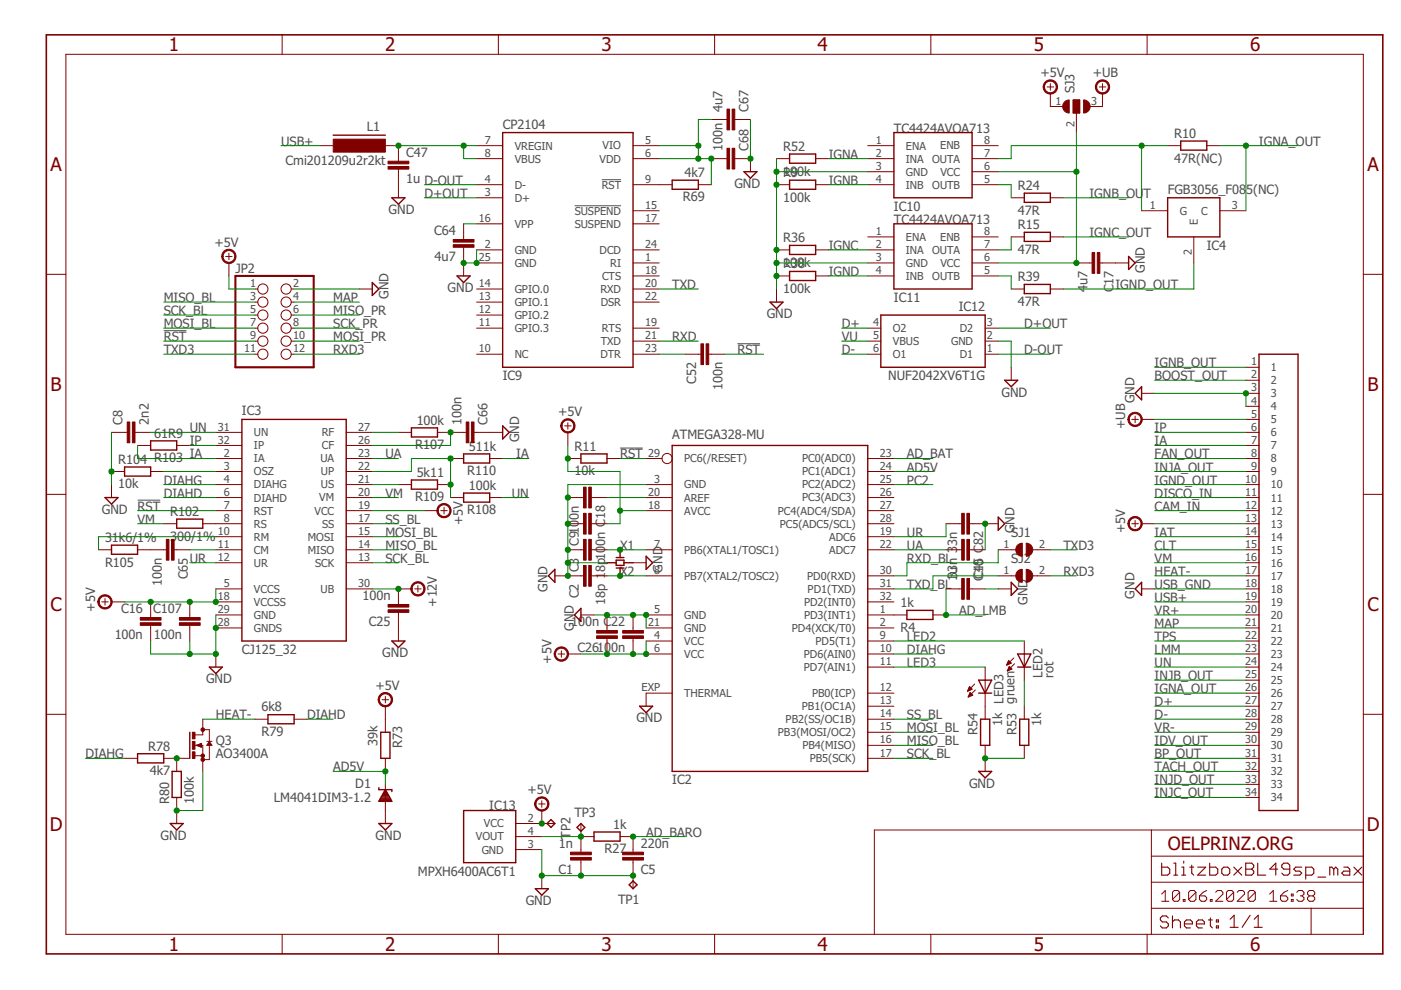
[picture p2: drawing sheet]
<svg xmlns="http://www.w3.org/2000/svg" width="297mm" height="210mm" viewBox="0 0 297 210" stroke-linecap="round" stroke-linejoin="round" font-family="sans-serif">
<path d="M127.6 38.1h4.1M121.8 43.6h9.9M34.7 70.1h4.8M156.3 72.9h4.8M131.5 95h4.8M29.2 106h4.8" fill="none" stroke="#505050" stroke-width=".21"/>
<g fill="none" stroke="#800000" stroke-width=".3">
<path d="M70.6 28.7h11.1M106.6 28.1h27.6v49.8h-27.6zM142.5 38.2h5.6v1.9h-5.6zM157.7 36.4h2.8l-1.4 1.4zM167.4 32.7h5.5v1.9h-5.5zM167.4 38.2h5.5v1.9h-5.5zM189.5 28.1h16.6v13.8h-16.6zM250.3 29.9h5.6v1.9h-5.6zM78.9 59.9l1.4 1.4-1.4 1.4zM83.1 41.9h2.8l-1.4 1.4zM96.9 58.5h2.8l-1.4 1.4zM167.4 52h5.5v2h-5.5z"/>
<path d="M167.4 57.6h5.5v1.9h-5.5zM189.5 47.5h16.6v13.8h-16.6zM217.2 41h5.5v1.9h-5.5zM217.2 49.3h5.5v1.9h-5.5zM239.3 54.4l1.4 1.4-1.4 1.3zM247.6 41.9h11v8.3h-11zM163.3 64.1h2.7l-1.4 1.3zM186.8 66.8h22.1v11.1h-22.1zM217.2 60.3h5.5v2h-5.5zM266.9 75.1h8.3v96.8h-8.3zM26.4 99h5.5v1.9h-5.5zM31.9 93.5h5.6v1.9h-5.6z"/>
<path d="M51.3 88.9h22.1v47h-22.1zM87.2 90.7h5.6v1.9h-5.6zM98.3 96.2h5.5v2h-5.5zM106.6 90.3l1.4 1.4-1.4 1.4zM123.2 96.2h5.5v2h-5.5zM142.5 94.4h41.5v69.2h-41.5zM213 80.6h2.8l-1.4 1.4zM242 82v2.8l-1.3-1.4zM22.3 105.5h2.7l-1.4 1.4zM23.6 115.6h5.6v1.9h-5.6zM37.5 110.1h5.5v1.9h-5.5zM87.2 101.8h5.6v1.9h-5.6z"/>
<path d="M98.3 104.5h5.5v2h-5.5zM128.7 119.3h1.9M130.6 118.2h1.7M130.6 118.8h1.7v1.1h-1.7zM131.5 116.6v1.6M132.3 119.3h1.9M137 117.9l1.4 1.4-1.4 1.4zM211.6 109.6l1.4 1.4-1.4 1.4zM83.1 135.9h2.8l-1.4 1.4zM117.6 120.7v2.8l-1.3-1.4zM123.2 129v2.8l-1.4-1.4zM130.6 120.4h1.7"/>
<path d="M131.5 120.4v1.7M192.3 129.4h5.5v1.9h-5.5zM214.4 123.5l1.4 1.4-1.4 1.3zM215.8 138.7h2.7l-1.3 2.7zM242 123.5v2.7l-1.3-1.3zM29.2 159.8h5.5v2h-5.5zM40.2 155.3v5.5M41.9 158l.7 .3v-.5l-.6 .2M44.4 141.4h2.7l-1.3 1.4zM44.4 157.5l.3 .4h-.6zM56.8 151.5h5.6v2h-5.6zM80.7 155.3h2v5.5h-2z"/>
<path d="M135.6 149.7h2.8l-1.4 1.4zM207.5 144.2h2.7l-1.3 2.8zM207.5 147h2.7M207.9 152.5h1.9v5.5h-1.9zM215.8 141.4h2.7M216.2 152.5h1.9v5.5h-1.9zM36.1 174.6h2.7l-1.3 1.4zM36.5 163.6h1.9v5.5h-1.9zM80.3 167v.4h2.8v.4M80.3 174.6h2.8l-1.4 1.4zM80.4 169.7h2.6M80.6 169.5h2.2"/>
<path d="M80.7 169.2h2M80.8 169h1.8M81 168.7h1.4M81.1 168.5h1.2M81.2 168.2h.9M81.4 168h.6M81.5 167.7h.4M81.7 167.5h.1M81.7 167.4l1.4 2.5h-2.8zM98.3 171.9h11v11h-11zM116 174.6l.8-.8 .8 .8-.8 .8zM122.3 175.4l.9-.8 .8 .8-.8 .9z"/>
<path d="M125.9 176.4h5.6v1.9h-5.6zM207.5 163.6h2.7l-1.3 1.3zM113.5 188.4h2.8l-1.4 1.4zM133.4 187.6l.8-.8 .9 .8-.9 .8z"/>
</g>
<g fill="none" stroke="#800000" stroke-width=".21">
<path d="M14 11.5h275.1v186.6h-275.1zM59.8 7.4v4.1M105.7 7.4v4.1M151.5 7.4v4.1M197.4 7.4v4.1M222 18.4h1.4M222.7 19.8v2.8h2.8M222.7 17.7v1.4M233.1 18.4h1.3M233.7 19.8v2.8h-2.7M233.7 17.7v1.4M243.2 7.4v4.1"/>
<path d="M67.9 30.9h2.7M81.7 30.9h2.8v3.3M84.5 35.9v6M101 33.6h5.6M101 39.2h5.6M101 30.9h5.6M134.2 33.6h5.6M134.2 39.2h8.3M134.2 30.9h5.6M148.1 39.2h2.7M150.8 33.6h3.3M150.8 25.3h3.3"/>
<path d="M155.8 33.6h3.3v2.8M155.8 25.3h3.3M164.6 33.6h2.8M164.6 39.2h2.8M172.9 33.6h2.8M172.9 39.2h2.8M184 33.6h5.5M184 39.2h5.5M184 30.9h5.5M184 36.4h5.5M206.1 33.6h5.5M206.1 39.2h5.5"/>
<path d="M206.1 30.9h5.5M206.1 36.4h5.5M227.5 21.2h1.4v2.8h-1.4zM228.2 24v4.1M247.6 30.9h2.7M255.9 30.9h2.7M9.8 58.2h4.2M47.8 54.4h1.4M48.5 53.7v1.4M48.5 55.8v2.7M98.3 47.5v3.3M98.3 52.4v6.1"/>
<path d="M101 41.9h5.6M101 53h5.6M101 55.8h5.6M101 47.5h5.6M134.2 44.7h5.6M134.2 53h5.6M134.2 58.5h5.6M134.2 55.8h5.6M134.2 47.5h5.6M164.6 53h2.8M164.6 58.5h2.8M172.9 53h2.8"/>
<path d="M172.9 58.5h2.8M184 50.2h5.5M184 53h5.5M184 58.5h5.5M184 55.8h5.5M206.1 50.2h5.5M206.1 53h5.5M206.1 58.5h5.5M206.1 55.8h5.5M214.4 41.9h2.8M214.4 50.2h2.8M222.7 41.9h2.8"/>
<path d="M222.7 50.2h2.8M228.2 55.8h3.3M233.2 55.8h6.1M242 44.7h5.6M253.1 50.2v5.6M258.6 44.7h5.6M289.1 58.2h4.1M54.1 61.3h.6M54.1 75.1h.6M54.1 64.1h.6M54.1 69.6h.6M54.1 72.3h.6"/>
<path d="M54.1 66.8h.6M61.7 61.3h.7M61.7 75.1h.7M61.7 64.1h.7M61.7 69.6h.7M61.7 72.3h.7M61.7 66.8h.7M76.2 61.3h2.7M101 61.3h5.6M101 75.1h5.6M101 64.1h5.6M101 69.6h5.6"/>
<path d="M101 66.8h5.6M134.2 61.3h5.6M134.2 75.1h5.6M134.2 64.1h5.6M134.2 69.6h5.6M134.2 72.3h5.6M145.3 75.1h3.3M150.3 75.1h3.3M164.6 61.3v2.8M184 75.1h2.8M184 69.6h2.8M184 72.3h2.8"/>
<path d="M208.9 75.1h2.7M208.9 69.6h2.7M208.9 72.3h2.7M214.4 61.3h2.8M214.4 77.9v2.7M222.7 61.3h2.8M264.2 77.9h2.7M23.6 100h2.8M23.6 91.7h3.4M28.6 91.7h3.3M29.2 94.4h2.7M31.9 100h2.8"/>
<path d="M37.5 94.4h2.7M45.8 94.4h5.5M45.8 100h5.5M45.8 91.7h5.5M45.8 97.2h5.5M73.4 94.4h5.5M73.4 100h5.5M73.4 91.7h5.5M73.4 97.2h5.5M84.5 91.7h2.7M92.8 91.7h6M95.5 97.2h2.8"/>
<path d="M100.5 91.7h6.1M103.8 97.2h2.8M119.7 90.3h1.4M120.4 97.2h2.8M120.4 89.6v1.4M120.4 91.7v2.7M128.7 97.2h2.8M137 97.2h3.4M184 100h5.5M184 97.2h5.5M240 88.9h1.4M240.7 88.2v1.4"/>
<path d="M242 83.4h2.8M242 88.9h2.8M264.2 94.4h2.7M264.2 100h2.7M264.2 91.7h2.7M264.2 97.2h2.7M264.2 80.6h2.7M264.2 83.4h2.7M264.2 86.1h2.7M264.2 88.9h2.7M9.8 104.8h4.2M20.9 116.6h2.7"/>
<path d="M23.6 102.7v2.8M29.2 116.6h6.1M34.7 111h2.8M36.9 116.6h3.3M43 111h8.3M45.8 108.3h5.5M45.8 116.6h5.5M45.8 105.5h5.5M45.8 102.7h5.5M45.8 113.8h5.5M45.8 119.3h5.5M73.4 108.3h5.5"/>
<path d="M73.4 111h5.5M73.4 116.6h5.5M73.4 105.5h5.5M73.4 102.7h5.5M73.4 113.8h5.5M73.4 119.3h5.5M84.5 102.7h2.7M90 108.3h2.8M92.8 102.7h2.7M93.5 108.3h1.3M94.1 107.6v1.4M95.5 105.5h2.8"/>
<path d="M103.8 105.5h2.8M120.4 111h3.3M120.4 116.6h3.3M120.4 105.5h3.3M125.4 111h3.3M125.4 116.6h3.3M125.4 105.5h3.3M134.2 119.3h2.8M137 108.3h5.5M137 116.6h5.5M137 105.5h5.5M137 102.7h5.5"/>
<path d="M184 108.3h5.5M184 111h5.5M184 116.6h5.5M184 105.5h5.5M184 102.7h5.5M184 113.8h5.5M200.6 111h3.3M200.6 116.6h3.3M205.5 111h6.1M205.5 116.6h3.4M211.6 116.6h3.8M219 116.6h3.7"/>
<path d="M240 111h1.4M240.7 110.3v1.4M242 111h2.8M264.2 108.3h2.7M264.2 111h2.7M264.2 116.6h2.7M264.2 105.5h2.7M264.2 102.7h2.7M264.2 113.8h2.7M264.2 119.3h2.7M289.1 104.8h4.1M21.6 127.6h1.3"/>
<path d="M22.3 126.9v1.4M23.6 127.6h2.8M31.9 127.6v3.3M31.9 132.6v3.3M40.2 127.6v3.3M40.2 132.6v3.3M45.8 124.9h5.5M45.8 130.4h5.5M45.8 133.1h5.5M45.8 127.6h5.5M45.8 138.7v2.7M73.4 124.9h5.5"/>
<path d="M84.5 129.8v6.1M87.2 124.9h-2.7v3.3M87.9 124.9h1.4M88.6 124.2v1.3M117.6 122.1h6.1M118.3 138.7h1.4M119 138v1.4M120.4 138.7h2.8M123.2 130.4h2.7M125.4 122.1h3.3M128.7 130.4v3.3M128.7 135.4v3.3"/>
<path d="M134.2 130.4v3.3M134.2 135.4v3.3M137 130.4h5.5M137 133.1h5.5M137 122.1h5.5M137 138.7h5.5M137 135.9h5.5M184 124.9h5.5M184 130.4h8.3M184 133.1h5.5M184 127.6h5.5M184 122.1h5.5"/>
<path d="M184 138.7h5.5M184 135.9h5.5M197.8 130.4h2.8M200.6 124.9h3.3M205.5 124.9h3.4M211.6 124.9h2.8M211.6 122.1h3.8M214.9 139.5l-1.5 1.5M217.2 135.9v8.3M219 122.1h3.7M242 124.9h2.8M264.2 124.9h2.7"/>
<path d="M264.2 130.4h2.7M264.2 133.1h2.7M264.2 127.6h2.7M264.2 122.1h2.7M264.2 138.7h2.7M264.2 135.9h2.7M9.8 151.4h4.2M41.3 158h1.7v5.6M41.6 158l1.1-.4v.8zM43 152.5v3.3h-1.7M43 154.7h1.4v6.4h-1.4M43.8 157.2h1.1"/>
<path d="M44.4 157.2l.5 .8h-1.1zM54.1 152.5h2.7M62.4 152.5h2.7M81 148.4h1.4M81.7 147.7v1.3M81.7 149.7v5.6M142.5 147h-5.5v2.7M184 152.5h5.5M184 158h5.5M184 155.3h5.5M184 149.7h5.5M184 147h5.5"/>
<path d="M184 141.4h5.5M205.2 146.5h.2M205.2 146.3h.5M205.3 146.2h.7M205.3 147.7h.3M205.4 146h.6M205.4 147.5h.5M205.4 145.9h.5M205.4 147.4h.8M205.5 145.8h.3M205.5 147.3h.6M205.5 145.6h.1"/>
<path d="M205.5 145.6l.6 .5-1 .5zM205.6 147.1h.4M205.6 147h.3M205.7 146.9h.1M205.7 146.8l.5 .6-.9 .4zM206.7 145l-1.6 1.6M206.8 146.3l-1.5 1.5M208.9 141.4v11.1M208.9 158v5.6M213.5 141h.1M213.5 140.8h.4M213.6 140.7h.6"/>
<path d="M213.6 142.2h.2M213.6 140.6h.8M213.7 140.4h.5M213.7 142h.4M213.7 141.9h.7M213.7 140.3h.4M213.8 141.8h.7M213.8 140.2h.2M213.8 140.1l.6 .5-1 .4zM213.8 141.6h.5M213.9 141.5h.3M214 141.4h.1"/>
<path d="M214 141.3l.5 .6-.9 .4zM215.1 140.7l-1.5 1.6M217.2 149.7v2.8M217.2 158v2.8M264.2 152.5h2.7M264.2 158h2.7M264.2 155.3h2.7M264.2 149.7h2.7M264.2 147h2.7M264.2 141.4h2.7M264.2 144.2h2.7M289.1 151.4h4.1"/>
<path d="M26.4 160.8h2.8M34.7 160.8h5.5M37.5 160.8v2.8M37.5 169.1v5.5M41.3 160.2h1.7M81.7 160.8v2.8M81.7 166.3v8.3M109.3 174.6h8.3M109.3 177.4h5.6M114.2 170.5h1.4M114.9 169.8v1.4M114.9 171.9v2.7"/>
<path d="M123.2 177.4h2.7M123.2 174.6v6.1M131.5 177.4h2.7v3.3M184 160.8h5.5M244.1 176v22.1M264.2 160.8h2.7M264.2 163.6h2.7M264.2 166.3h2.7M264.2 169.1h2.7M289.1 176h-103.7v22.1M59.8 198.1v4.1M105.7 198.1v4.1"/>
<path d="M109.3 180.1h5.6M114.9 185.7v2.7M123.2 182.4v3.3M134.2 182.4v6M151.5 198.1v4.1M197.4 198.1v4.1M243.2 198.1v4.1M244.1 192.6h45M244.1 187h45M244.1 181.5h45M246.3 189.6l.8-.8v2.3M246.3 191.1h1.5"/>
<path d="M250.1 189.2v1.5l-.4 .4h-.7l-.4-.4M250.1 189.2l-.4-.4h-.7l-.4 .4v1.5M250.1 189.2l-1.5 1.5M250.9 190.7h.3v.4h-.3zM253.6 189.2v1.5l-.4 .4h-.8l-.4-.4M253.6 189.2l-.4-.4h-.8l-.4 .4v1.5M253.6 189.2l-1.6 1.5M254.3 189.9h1.2l.3 .4v.4l-.3 .4h-.8l-.4-.4zM255.8 188.8l-.7 .4-.8 .7M256.6 190.7h.4v.4h-.4zM257.7 189.2l.4-.4h.8l.4 .4v.4l-1.6 1.5h1.6M261.6 189.2v1.5l-.4 .4h-.8l-.4-.4"/>
<path d="M261.6 189.2l-.4-.4h-.8l-.4 .4v1.5M261.6 189.2l-1.6 1.5M262.3 189.2l.4-.4h.8l.4 .4v.4l-1.6 1.5h1.6M266.1 189.2v1.5l-.3 .4h-.8l-.4-.4M266.1 189.2l-.3-.4h-.8l-.4 .4v1.5M266.1 189.2l-1.5 1.5M269.2 191.1h1.5M269.2 189.6l.8-.8v2.3M271.5 189.9h1.1l.4 .4v.4l-.4 .4h-.7l-.4-.4zM273 188.8l-.8 .4-.7 .7M273.8 190.7h.4v.4h-.4zM273.8 189.6h.4v.3h-.4z"/>
<path d="M274.9 189.2l.4-.4h.8l.4 .4v.4l-.4 .3M275.7 189.9h.4M276.1 189.9l.4 .4v.4l-.4 .4h-.8l-.4-.4M277.6 189.9l-.4 .4v.4l.4 .4h.8l.3-.4v-.4l-.3-.4M277.6 189.9l-.4-.3v-.4l.4-.4h.8l.3 .4v.4l-.3 .3M277.6 189.9h.8M278 192.6v5.5"/>
<circle cx="55.7" cy="61.3" r="1.08"/>
<circle cx="55.7" cy="72.3" r="1.08"/>
<circle cx="55.7" cy="64.1" r="1.08"/>
<circle cx="55.7" cy="69.6" r="1.08"/>
<circle cx="55.7" cy="75.1" r="1.08"/>
<circle cx="55.7" cy="66.8" r="1.08"/>
<circle cx="60.7" cy="75.1" r="1.08"/>
<circle cx="60.7" cy="64.1" r="1.08"/>
<circle cx="60.7" cy="66.8" r="1.08"/>
<circle cx="60.7" cy="61.3" r="1.08"/>
<circle cx="60.7" cy="69.6" r="1.08"/>
<circle cx="60.7" cy="72.3" r="1.08"/>
<circle cx="141.4" cy="97.2" r="1.08"/>
</g>
<g fill="#800000" stroke="#800000" stroke-width=".21">
<path d="M29.7 132h4.4v.6h-4.4z"/>
<path d="M29.7 130.9h4.4v.6h-4.4z"/>
<path d="M82.3 128.2h4.4v.5h-4.4z"/>
<path d="M82.3 129.3h4.4v.5h-4.4z"/>
<path d="M38 132h4.4v.6h-4.4z"/>
<path d="M38 130.9h4.4v.6h-4.4z"/>
<path d="M35.3 114.4h.5v4.4h-.5z"/>
<path d="M36.4 114.4h.5v4.4h-.5z"/>
<path d="M98.8 89.5h.6v4.4h-.6z"/>
<path d="M99.9 89.5h.6v4.4h-.6z"/>
<path d="M124.8 119.9h.6v4.4h-.6z"/>
<path d="M123.7 119.9h.6v4.4h-.6z"/>
<path d="M124.8 114.4h.6v4.4h-.6z"/>
<path d="M123.7 114.4h.6v4.4h-.6z"/>
<path d="M126.5 133.7h4.4v.5h-4.4z"/>
<path d="M126.5 134.8h4.4v.6h-4.4z"/>
<path d="M203.9 108.8h.5v4.4h-.5z"/>
<path d="M205 108.8h.5v4.4h-.5z"/>
<path d="M203.9 114.4h.5v4.4h-.5z"/>
<path d="M205 114.4h.5v4.4h-.5z"/>
<path d="M123.7 103.3h.6v4.4h-.6z"/>
<path d="M124.8 103.3h.6v4.4h-.6z"/>
<path d="M132 134.8h4.4v.6h-4.4z"/>
<path d="M132 133.7h4.4v.5h-4.4z"/>
<path d="M28.1 89.5h.5v4.4h-.5z"/>
<path d="M27 89.5h.5v4.4h-.5z"/>
<path d="M124.8 108.8h.6v4.4h-.6z"/>
<path d="M123.7 108.8h.6v4.4h-.6z"/>
<path d="M203.9 122.7h.5v4.4h-.5z"/>
<path d="M205 122.7h.5v4.4h-.5z"/>
<path d="M40.8 155.3h.5v1.4h-.5z"/>
<path d="M40.8 159.4h.5v1.4h-.5z"/>
<path d="M40.8 157.2h.5v1.7h-.5z"/>
<path d="M82.3 35.3h4.4v.6h-4.4z"/>
<path d="M82.3 34.2h4.4v.5h-4.4z"/>
<path d="M70.7 29.5h11v2.8h-11z"/>
<path d="M96.1 51.9h4.4v.5h-4.4z"/>
<path d="M96.1 50.8h4.4v.5h-4.4z"/>
<path d="M154.1 23.1h.6v4.4h-.6z"/>
<path d="M155.2 23.1h.6v4.4h-.6z"/>
<path d="M154.1 31.4h.6v4.4h-.6z"/>
<path d="M155.2 31.4h.6v4.4h-.6z"/>
<path d="M149.7 72.9h.6v4.4h-.6z"/>
<path d="M148.6 72.9h.6v4.4h-.6z"/>
<path d="M121 180.7h4.4v.5h-4.4z"/>
<path d="M121 181.8h4.4v.6h-4.4z"/>
<path d="M132 180.7h4.4v.5h-4.4z"/>
<path d="M132 181.8h4.4v.6h-4.4z"/>
<path d="M231.5 53.6h.6v4.4h-.6z"/>
<path d="M232.6 53.6h.6v4.4h-.6z"/>
<path d="M227.5 21.2h1.4v2.8h-1.4z"/>
</g>
<g fill="#800000" stroke="#800000" stroke-width=".21">
<path d="M80.6 147.3a1.53 1.53 0 0 1 2.4 .2 1.53 1.53 0 0 1-.9 2.3 1.53 1.53 0 0 1-1.9-1.4h.3a1.25 1.25 0 0 1 1.7-1.2 1.25 1.25 0 0 1 .3 2.1 1.25 1.25 0 0 1-2-.6v-.3h-.3z" fill-rule="evenodd"/>
<path d="M93 107.3a1.52 1.52 0 0 1 2.4 .1 1.52 1.52 0 0 1-.8 2.3 1.52 1.52 0 0 1-2-1.4h.3a1.24 1.24 0 0 1 1.8-1.2 1.24 1.24 0 0 1 .2 2.1 1.24 1.24 0 0 1-2-.6v-.3h-.3z" fill-rule="evenodd"/>
<path d="M21.1 126.6a1.53 1.53 0 0 1 2.5 .2 1.53 1.53 0 0 1-.9 2.3 1.53 1.53 0 0 1-2-1.5h.3a1.24 1.24 0 0 1 1.8-1.1 1.24 1.24 0 0 1 .3 2 1.24 1.24 0 0 1-2-.6l-.1-.3h-.3z" fill-rule="evenodd"/>
<path d="M87.5 123.8a1.52 1.52 0 0 1 2.4 .2 1.52 1.52 0 0 1-.9 2.3 1.52 1.52 0 0 1-1.9-1.4h.3a1.25 1.25 0 0 1 1.8-1.1 1.25 1.25 0 0 1 .2 2.1 1.25 1.25 0 0 1-2-.7v-.3h-.3z" fill-rule="evenodd"/>
<path d="M117.9 137.7a1.53 1.53 0 0 1 2.4 .2 1.53 1.53 0 0 1-.9 2.2 1.53 1.53 0 0 1-1.9-1.4h.3a1.25 1.25 0 0 1 1.7-1.2 1.25 1.25 0 0 1 .3 2.1 1.25 1.25 0 0 1-2-.6v-.3h-.3z" fill-rule="evenodd"/>
<path d="M119.3 89.3a1.51 1.51 0 0 1 2.4 .2 1.51 1.51 0 0 1-.9 2.3 1.51 1.51 0 0 1-1.9-1.5h.3a1.24 1.24 0 0 1 1.8-1 1.24 1.24 0 0 1 .1 2.1 1.24 1.24 0 0 1-1.9-.8v-.3h-.3z" fill-rule="evenodd"/>
<path d="M239.5 110a1.53 1.53 0 0 1 2.5 .2 1.53 1.53 0 0 1-.9 2.3 1.53 1.53 0 0 1-2-1.5h.3a1.24 1.24 0 0 1 1.8-1.1 1.24 1.24 0 0 1 .3 2.1 1.24 1.24 0 0 1-2-.7l-.1-.3h-.3z" fill-rule="evenodd"/>
<path d="M113.7 169.5a1.52 1.52 0 0 1 2.5 .2 1.52 1.52 0 0 1-.9 2.2 1.52 1.52 0 0 1-2-1.4h.3a1.24 1.24 0 0 1 1.8-1.2 1.24 1.24 0 0 1 .3 2.1 1.24 1.24 0 0 1-2-.6l-.1-.3h-.3z" fill-rule="evenodd"/>
<path d="M239.5 87.9a1.53 1.53 0 0 1 2.5 .2 1.53 1.53 0 0 1-.9 2.3 1.53 1.53 0 0 1-2-1.5h.3a1.24 1.24 0 0 1 1.8-1.1 1.24 1.24 0 0 1 .3 2 1.24 1.24 0 0 1-2-.6l-.1-.3h-.3z" fill-rule="evenodd"/>
<path d="M47.4 53.4a1.52 1.52 0 0 1 2.4 .2 1.52 1.52 0 0 1-.8 2.2 1.52 1.52 0 0 1-2-1.4h.3a1.25 1.25 0 0 1 1.7-1.2 1.25 1.25 0 0 1 .3 2.1 1.25 1.25 0 0 1-2-.6v-.3h-.3z" fill-rule="evenodd"/>
<path d="M217.6 115.2a1.39 1.39 0 0 1 1.4 1.4 1.39 1.39 0 0 1-1.4 1.3z" fill-rule="evenodd"/>
<path d="M215.8 115.6l.9-.4v2.7a1.37 1.37 0 0 1-1.3-.8 1.37 1.37 0 0 1 .4-1.5z" fill-rule="evenodd"/>
<path d="M217.6 120.7a1.38 1.38 0 0 1 1.4 1.4 1.38 1.38 0 0 1-1.4 1.4z" fill-rule="evenodd"/>
<path d="M215.8 121.1l.5-.3 .4-.1v2.8a1.37 1.37 0 0 1-1.3-.9 1.37 1.37 0 0 1 .4-1.5z" fill-rule="evenodd"/>
<path d="M229.7 21.2a1.39 1.39 0 0 1 1.4 1.4 1.39 1.39 0 0 1-1.4 1.4z" fill-rule="evenodd"/>
<path d="M225.7 21.6l1-.4v2.8a1.39 1.39 0 0 1-1.3-.9 1.39 1.39 0 0 1 .3-1.5z" fill-rule="evenodd"/>
<path d="M232.6 17.4a1.52 1.52 0 0 1 2.4 .2 1.52 1.52 0 0 1-.8 2.3 1.52 1.52 0 0 1-2-1.5h.3a1.24 1.24 0 0 1 1.8-1 1.24 1.24 0 0 1 .2 2.1 1.24 1.24 0 0 1-2-.8v-.3h-.3z" fill-rule="evenodd"/>
<path d="M221.6 17.4a1.53 1.53 0 0 1 2.4 .2 1.53 1.53 0 0 1-.9 2.3 1.53 1.53 0 0 1-1.9-1.5h.2a1.24 1.24 0 0 1 1.8-1.1 1.24 1.24 0 0 1 .3 2.1 1.24 1.24 0 0 1-2-.7l-.1-.3h-.2z" fill-rule="evenodd"/>
<circle cx="43" cy="161.1" r=".38"/>
<circle cx="43" cy="160.2" r=".38"/>
<circle cx="43" cy="154.7" r=".38"/>
</g>
<g fill="none" stroke="#800000" stroke-width=".23">
<path d="M246.3 183v2.5h1.3l.4-.4v-.8l-.4-.4h-1.3M247.7 194.6l-.4-.4h-.9l-.4 .4v.5l.4 .4h.9l.4 .4v.4l-.4 .4h-.9l-.4-.4M248.6 195.5l.4-.4h.9l.4 .4v1.2M248.6 194.2v2.5M248.9 185.5h.8M248.9 183h.4v2.5M250.5 185.5h.9M250.5 183.9h.5v1.6M251 182.6v.4M251.1 195.9h1.7v-.4l-.4-.4h-.9l-.4 .4v.8l.4 .4h.9M252.2 183.9h.9M252.7 183.4v1.7l.4 .4"/>
<path d="M253.7 195.9h1.7v-.4l-.5-.4h-.8l-.4 .4v.8l.4 .4h.8M253.9 183.9h1.7l-1.7 1.6h1.7M256.2 195.1h.8M256.5 183v2.5h1.3l.4-.4v-.8l-.4-.4h-1.3M256.6 194.6v1.7l.4 .4M257.9 195.1h.4v.4h-.4zM257.9 196.3h.4v.4h-.4zM259 184.3l.5-.4h.8l.4 .4v.8l-.4 .4h-.8l-.5-.4zM260.8 194.9l.9-.8v2.5M260.8 196.6h1.7M261.6 183.9l1.7 1.6M263.3 183.9l-1.7 1.6"/>
<path d="M264.1 183h1.3l.4 .4v.5l-.4 .4 .4 .4v.4l-.4 .4h-1.3zM264.1 184.3h1.3M265 194.1l-1.6 2.5M265.9 196.6h1.7M265.9 194.9l.9-.8v2.5M266.7 183v2.5h1.7M270.9 184.3h-1.7l1.3-1.3v2.5M273.5 184.3h-1.3l-.4-.4v-.5l.4-.4h.8l.5 .4v1.7l-.5 .4h-.8l-.4-.4M276 183.9h-1.3l-.4 .4 .4 .4h.9l.4 .4-.4 .4h-1.3M276.8 185.5h1.3l.5-.4v-.8l-.5-.4h-1.3v2.5M279.4 186h1.7M282.8 184.3l-.4-.4h-.5v1.6"/>
<path d="M282.8 184.3v1.2M282.8 184.3l.4-.4 .4 .4v1.2M284.9 183.9h.8l.5 .4v1.2h-1.3l-.4-.4 .4-.4h1.3M287 183.9l1.7 1.6M288.7 183.9l-1.7 1.6"/>
</g>
<path d="M9.8 7.4h283.4v194.8h-283.4z" fill="none" stroke="#800000" stroke-width=".34"/>
<path d="M49.9 58.5h16.6v19.4h-16.6z" fill="none" stroke="#800000" stroke-width=".44"/>
<g fill="none" stroke="#008000" stroke-width=".21">
<path d="M59.6 30.9h8.3M84.5 30.9h16.5M90 39.2h11M98.3 30.9v2.7h2.7M139.8 33.6h11v5.6M139.8 30.9h8.3M150.8 25.3h-2.7v8.3M159.1 25.3v8.3M164.6 33.6v27.7M164.6 36.4h19.4M175.7 33.6h8.3M175.7 39.2h8.3"/>
<path d="M211.6 36.4h16.6M211.6 39.2h2.8v2.7M228.2 28.1v27.7h-16.6M242 30.9v13.8M247.6 30.9h-33.2v2.7h-2.8M258.6 30.9h16.6M264.2 30.9v13.8M48.5 58.5v2.8h5.6M90 41.9h11M98.3 47.5h2.7M101 53v2.8h-2.7M164.6 55.8h19.4"/>
<path d="M175.7 53h8.3M175.7 58.5h8.3M211.6 58.5h2.8v2.8M214.4 50.2v2.8h-2.8M225.5 50.2h13.8M225.5 41.9h13.8M253.1 55.8v5.5h-27.6M34.7 72.3h19.4M34.7 75.1h19.4M34.7 69.6h19.4M34.7 64.1h19.4M34.7 66.8h19.4"/>
<path d="M62.4 72.3h13.8M62.4 61.3h13.8M62.4 75.1h13.8M62.4 69.6h13.8M62.4 64.1h13.8M62.4 66.8h13.8M139.8 72.3h8.3M139.8 61.3h8.3M139.8 75.1h5.5M153.6 75.1h8.3M178.5 72.3h5.5M178.5 75.1h5.5"/>
<path d="M178.5 69.6h5.5M211.6 72.3h2.8v5.6M211.6 75.1h11.1M211.6 69.6h11.1M244.8 77.9h19.4M23.6 91.7v11M29.2 94.4v2.8h16.6M31.9 91.7h13.9M34.7 100h11.1M40.2 94.4h5.6M78.9 100h8.3v-2.8h8.3v8.3M78.9 91.7h5.6"/>
<path d="M78.9 97.2h5.6M95.5 91.7v2.7h-16.6M106.6 97.2h5.5M120.4 94.4v5.6h11.1v11h-2.8M131.5 97.2h5.5M189.5 100h8.3M189.5 97.2h8.3M244.8 83.4h19.4v2.7M244.8 100h19.4M244.8 94.4h19.4M244.8 91.7h19.4M244.8 97.2h19.4"/>
<path d="M244.8 80.6h19.4M244.8 88.9h19.4M29.2 108.3h16.6M29.2 111h5.5M34.7 102.7h11.1M34.7 105.5h11.1M40.2 119.3h5.6M40.2 116.6h5.6M45.8 113.8h-24.9v2.8M78.9 102.7h5.6M78.9 119.3h5.6M78.9 108.3h11.1"/>
<path d="M78.9 111h5.6M78.9 105.5h5.6M78.9 113.8h5.6M78.9 116.6h5.6M106.6 105.5h5.5M120.4 119.3h8.3M128.7 105.5h8.3M128.7 116.6h8.3M131.5 108.3h5.5M137 102.7h-16.6v19.4M189.5 102.7h8.3M189.5 116.6h11.1"/>
<path d="M200.6 111v2.8h-11.1M208.9 111v5.6M211.6 116.6v2.7h-19.3v2.8h-2.8M222.7 116.6h5.5M244.8 102.7h19.4M244.8 119.3h19.4M244.8 108.3h19.4M244.8 111h19.4M244.8 105.5h19.4M244.8 113.8h19.4M244.8 116.6h19.4M40.2 135.9v2.8"/>
<path d="M45.8 124.9v2.7h-19.4M45.8 130.4v8.3h-13.9v-2.8M78.9 124.9h5.6M125.9 130.4h11.1v2.7M128.7 122.1h8.3M137 135.9v2.8h-13.8M189.5 138.7h8.3M189.5 135.9h27.7M200.6 124.9v5.5h8.3M208.9 124.9h2.7M211.6 122.1h-13.8v2.8h-8.3M222.7 122.1h5.5"/>
<path d="M244.8 138.7h19.4M244.8 130.4h19.4M244.8 124.9h19.4M244.8 127.6h19.4M244.8 122.1h19.4M244.8 135.9h19.4M244.8 133.1h19.4M43 152.5h11.1M65.1 152.5h5.5M189.5 141.4h19.4M189.5 152.5h8.3M189.5 155.3h8.3"/>
<path d="M189.5 158h8.3M217.2 144.2v5.5M244.8 141.4h19.4M244.8 152.5h19.4M244.8 155.3h19.4M244.8 158h19.4M244.8 144.2h19.4M244.8 149.7h19.4M244.8 147h19.4M18.1 160.8h8.3M43 163.6v8.3h-5.5M70.6 163.6h11.1v2.7"/>
<path d="M114.9 177.4h8.3M134.2 177.4h11.1M189.5 160.8h8.3M208.9 160.8h8.3M244.8 160.8h19.4M244.8 163.6h19.4M244.8 166.3h19.4M244.8 169.1h19.4M114.9 180.1v5.6h19.3"/>
</g>
<g fill="#008000" stroke="#008000" stroke-width=".21">
<circle cx="37.5" cy="171.9" r=".55"/>
<circle cx="45.8" cy="133.1" r=".55"/>
<circle cx="40.2" cy="138.7" r=".55"/>
<circle cx="45.8" cy="138.7" r=".55"/>
<circle cx="23.6" cy="100" r=".55"/>
<circle cx="134.2" cy="130.4" r=".55"/>
<circle cx="128.7" cy="130.4" r=".55"/>
<circle cx="137" cy="130.4" r=".55"/>
<circle cx="120.4" cy="105.5" r=".55"/>
<circle cx="120.4" cy="111" r=".55"/>
<circle cx="120.4" cy="122.1" r=".55"/>
<circle cx="120.4" cy="116.6" r=".55"/>
<circle cx="120.4" cy="119.3" r=".55"/>
<circle cx="208.9" cy="111" r=".55"/>
<circle cx="164.6" cy="58.5" r=".55"/>
<circle cx="164.6" cy="55.8" r=".55"/>
<circle cx="164.6" cy="39.2" r=".55"/>
<circle cx="164.6" cy="36.4" r=".55"/>
<circle cx="164.6" cy="53" r=".55"/>
<circle cx="98.3" cy="55.8" r=".55"/>
<circle cx="101" cy="55.8" r=".55"/>
<circle cx="159.1" cy="33.6" r=".55"/>
<circle cx="208.9" cy="160.8" r=".55"/>
<circle cx="264.2" cy="83.4" r=".55"/>
<circle cx="123.2" cy="185.7" r=".55"/>
<circle cx="114.9" cy="185.7" r=".55"/>
<circle cx="134.2" cy="185.7" r=".55"/>
<circle cx="45.8" cy="127.6" r=".55"/>
<circle cx="40.2" cy="127.6" r=".55"/>
<circle cx="31.9" cy="127.6" r=".55"/>
<circle cx="134.2" cy="138.7" r=".55"/>
<circle cx="128.7" cy="138.7" r=".55"/>
<circle cx="137" cy="138.7" r=".55"/>
<circle cx="131.5" cy="108.3" r=".55"/>
<circle cx="120.4" cy="97.2" r=".55"/>
<circle cx="114.9" cy="174.6" r=".55"/>
<circle cx="37.5" cy="160.8" r=".55"/>
<circle cx="81.7" cy="163.6" r=".55"/>
<circle cx="95.5" cy="102.7" r=".55"/>
<circle cx="95.5" cy="97.2" r=".55"/>
<circle cx="95.5" cy="91.7" r=".55"/>
<circle cx="131.5" cy="122.1" r=".55"/>
<circle cx="131.5" cy="116.6" r=".55"/>
<circle cx="84.5" cy="124.9" r=".55"/>
<circle cx="200.6" cy="130.4" r=".55"/>
<circle cx="84.5" cy="30.9" r=".55"/>
<circle cx="98.3" cy="30.9" r=".55"/>
<circle cx="264.2" cy="30.9" r=".55"/>
<circle cx="148.1" cy="33.6" r=".55"/>
<circle cx="148.1" cy="30.9" r=".55"/>
<circle cx="150.8" cy="33.6" r=".55"/>
<circle cx="134.2" cy="177.4" r=".55"/>
<circle cx="123.2" cy="177.4" r=".55"/>
<circle cx="228.2" cy="36.4" r=".55"/>
<circle cx="228.2" cy="55.8" r=".55"/>
<circle cx="242" cy="30.9" r=".55"/>
</g>
<g font-size="4" fill="#800000">
<text x="35.8" y="10.9">1</text>
<text x="81.7" y="10.9">2</text>
<text x="127.5" y="10.9">3</text>
<text x="173.3" y="10.9">4</text>
<text x="219.2" y="10.9">5</text>
<text x="265" y="10.9">6</text>
<text x="10.7" y="36.3">A</text>
<text x="289.9" y="36.3">A</text>
<text x="10.7" y="82.9">B</text>
<text x="290" y="82.9">B</text>
<text x="10.7" y="129.6">C</text>
<text x="289.9" y="129.6">C</text>
<text x="10.5" y="176.2">D</text>
<text x="289.8" y="176.2">D</text>
<text x="35.8" y="201.6">1</text>
<text x="81.7" y="201.6">2</text>
<text x="127.5" y="201.6">3</text>
<text x="173.3" y="201.6">4</text>
<text x="219.2" y="201.6">5</text>
<text x="265" y="201.6">6</text>
</g>
<text font-size="3.9" fill="#800000" x="247.6" y="180.1">OELPRINZ.ORG</text>
<g font-size="2.7" fill="#505050">
<text x="220.6" y="16.4">+5V</text>
<text x="231.7" y="16.4">+UB</text>
<text x="153.2" y="23.7" transform="rotate(-90 153.2 23.7)">4u7</text>
<text x="158.7" y="23.7" transform="rotate(-90 158.7 23.7)">C67</text>
<text x="227.8" y="19.8" transform="rotate(-90 227.8 19.8)">SJ3</text>
<text x="77.8" y="27.8">L1</text>
<text x="106.6" y="27.3">CP2104</text>
<text x="189.5" y="28.1">TC4424AVOA713</text>
<text x="249" y="29.2">R10</text>
<text x="59.6" y="30.9">USB+</text>
<text x="60.6" y="35">Cmi201209u2r2kt</text>
<text x="86.1" y="33.2">C47</text>
<text x="153.2" y="32" transform="rotate(-90 153.2 32)">100n</text>
<text x="158.7" y="32" transform="rotate(-90 158.7 32)">C68</text>
<text x="166" y="32">R52</text>
<text x="175.7" y="33.6">IGNA</text>
<text x="249" y="34.5">47R(NC)</text>
<text x="266.9" y="30.9">IGNA_OUT</text>
<text x="86.1" y="38.8">1u D-OUT</text>
<text x="90" y="41.9">D+OUT</text>
<text x="145.1" y="37.5">4k7</text>
<text x="155.7" y="39.9">GND</text>
<text x="166" y="37.2">100k</text>
<text x="166" y="37.5">R9</text>
<text x="175.7" y="39.2">IGNB</text>
<text x="215.8" y="40.3">R24</text>
<text x="231" y="41.9">IGNB_OU</text>
<text x="242.5" y="41.9">T</text>
<text x="247.6" y="41.1">FGB3056_F08</text>
<text x="264.2" y="41.1">5(NC)</text>
<text x="82.4" y="45.4">GND</text>
<text x="144.8" y="42.7">R69</text>
<text x="166" y="42.8">100k</text>
<text x="189.5" y="47.5">TC4424AVOA713</text>
<text x="189.5" y="44.7">IC10</text>
<text x="215.8" y="45.5">47R</text>
<text x="45.5" y="52.3">+5V</text>
<text x="92" y="49.8">C64</text>
<text x="166" y="51.4">R36</text>
<text x="175.7" y="53">IGNC</text>
<text x="215.8" y="53.8">47R</text>
<text x="215.8" y="48.6">R15</text>
<text x="231" y="50.2">IGNC_OUT</text>
<text x="255.9" y="53">IC4</text>
<text x="49.9" y="57.8">JP2</text>
<text x="92.1" y="55.3">4u7</text>
<text x="166" y="56.6">100k</text>
<text x="166" y="56.9">R38</text>
<text x="175.7" y="58.5">IGND</text>
<text x="215.8" y="59.6">R39</text>
<text x="242.7" y="57.8" transform="rotate(-90 242.7 57.8)">GND</text>
<text x="34.7" y="64">MISO_BL</text>
<text x="70.6" y="64">MAP</text>
<text x="82.4" y="63.4" transform="rotate(-90 82.4 63.4)">GND</text>
<text x="94.9" y="62">GND</text>
<text x="142.5" y="61.3">TXD</text>
<text x="166" y="62.1">100k</text>
<text x="189.5" y="64">IC11</text>
<text x="203.3" y="66">IC12</text>
<text x="215.8" y="64.9">47R</text>
<text x="230.6" y="61.9" transform="rotate(-90 230.6 61.9)">4u7</text>
<text x="236.1" y="62" transform="rotate(-90 236.1 62)">C17</text>
<text x="236.5" y="61.3">IGND_OUT</text>
<text x="34.7" y="69.6">MOSI_BL</text>
<text x="34.7" y="66.8">SCK_BL</text>
<text x="70.6" y="66.8">MISO_PR</text>
<text x="70.6" y="69.6">SCK_PR</text>
<text x="162.6" y="67.5">GND</text>
<text x="178.5" y="69.6">D+</text>
<text x="217.2" y="69.6">D+OUT</text>
<text x="34.7" y="72.3">RST</text>
<text x="34.7" y="75.1">TXD3</text>
<text x="70.6" y="72.3">MOSI_PR</text>
<text x="70.6" y="75.1">RXD3</text>
<text x="142.5" y="72.3">RXD</text>
<text x="156.3" y="75.1">RST</text>
<text x="178.5" y="75.1">D-</text>
<text x="178.5" y="72.3">VU</text>
<text x="217.2" y="75.1">D-OUT</text>
<text x="244.8" y="77.9">IGNB_OUT</text>
<text x="106.6" y="80.6">IC9</text>
<text x="147.6" y="81.3" transform="rotate(-90 147.6 81.3)">C52</text>
<text x="153.2" y="82.7" transform="rotate(-90 153.2 82.7)">100n</text>
<text x="188.3" y="80.6">NUF2042XV6T1G</text>
<text x="244.8" y="80.6">BOOST_OUT</text>
<text x="51.3" y="88.1">IC3</text>
<text x="118.3" y="88.2">+5V</text>
<text x="212.3" y="84.1">GND</text>
<text x="240.5" y="85.5" transform="rotate(-90 240.5 85.5)">GND</text>
<text x="26" y="90" transform="rotate(-90 26 90)">C8</text>
<text x="31.5" y="90" transform="rotate(-90 31.5 90)">2n2</text>
<text x="32.7" y="92.8">61R9</text>
<text x="40.2" y="94.4">IP</text>
<text x="40.2" y="91.7">UN</text>
<text x="88" y="95.2">R107</text>
<text x="88.3" y="90">100k</text>
<text x="97.9" y="90" transform="rotate(-90 97.9 90)">100n</text>
<text x="99.4" y="95.5">511k</text>
<text x="103.4" y="90" transform="rotate(-90 103.4 90)">C66</text>
<text x="110" y="93.8" transform="rotate(-90 110 93.8)">GND</text>
<text x="121.8" y="95.6">R11</text>
<text x="142.5" y="93.1">ATMEGA328-MU</text>
<text x="238.6" y="91" transform="rotate(-90 238.6 91)">+UB</text>
<text x="244.8" y="91.7">IP</text>
<text x="244.8" y="94.4">IA</text>
<text x="25" y="98.3">R104 R103</text>
<text x="40.2" y="97.2">IA</text>
<text x="81.7" y="97.2">UA</text>
<text x="88.3" y="101.1">5k11</text>
<text x="99.1" y="100.8">R110</text>
<text x="109.5" y="97.2">IA</text>
<text x="121.8" y="100.8">10k</text>
<text x="131.5" y="97.2">RST</text>
<text x="192.3" y="100">AD5V</text>
<text x="192.3" y="97.2">AD_BAT</text>
<text x="244.8" y="100">INJA_OUT</text>
<text x="244.8" y="97.2">FAN_OUT</text>
<text x="25" y="103.6">10k</text>
<text x="34.7" y="105.5">DIAHD</text>
<text x="34.7" y="102.7">DIAHG</text>
<text x="81.7" y="105.5">VM</text>
<text x="88" y="106.3">R109</text>
<text x="99.4" y="103.8">100k</text>
<text x="108.5" y="105.5">UN</text>
<text x="192.3" y="102.7">PC2</text>
<text x="244.8" y="105.5">DISCO_IN</text>
<text x="244.8" y="102.7">IGND_OUT</text>
<text x="21.6" y="109">GND</text>
<text x="29.2" y="111">VM</text>
<text x="29.2" y="108.3">RST</text>
<text x="36.1" y="109.4">R102</text>
<text x="81.7" y="113.8">MOSI_BL</text>
<text x="81.7" y="111">SS_BL</text>
<text x="98.1" y="111.3" transform="rotate(-90 98.1 111.3)">+5V</text>
<text x="99.1" y="109.1">R108</text>
<text x="192.3" y="113.8">UR</text>
<text x="214.4" y="113.8">SJ1</text>
<text x="215.1" y="113.1" transform="rotate(-90 215.1 113.1)">GND</text>
<text x="238.6" y="113.1" transform="rotate(-90 238.6 113.1)">+5V</text>
<text x="244.8" y="113.8">IAT</text>
<text x="244.8" y="108.3">CAM_IN</text>
<text x="22.3" y="114.9">31k6/1%</text>
<text x="36.1" y="114.6">3</text>
<text x="37.6" y="114.6">00/1%</text>
<text x="40.2" y="119.3">UR</text>
<text x="81.7" y="116.6">MISO_BL</text>
<text x="81.7" y="119.3">SCK_BL</text>
<text x="122.8" y="115.8" transform="rotate(-90 122.8 115.8)">C9100n</text>
<text x="131.5" y="116.6">X1</text>
<text x="192.3" y="116.6">UA</text>
<text x="192.3" y="119.3">RXD_BL</text>
<text x="214.4" y="119.3">SJ2</text>
<text x="225.5" y="116.6">TXD3</text>
<text x="244.8" y="119.3">VM</text>
<text x="244.8" y="116.6">CLT</text>
<text x="22.3" y="120.1">R105</text>
<text x="34.3" y="124.2" transform="rotate(-90 34.3 124.2)">100n</text>
<text x="39.8" y="122.8" transform="rotate(-90 39.8 122.8)">C65</text>
<text x="116.1" y="125.5" transform="rotate(-90 116.1 125.5)">GND</text>
<text x="122.8" y="121.3" transform="rotate(-90 122.8 121.3)">C3</text>
<text x="131.5" y="122.1">X2</text>
<text x="140.4" y="121.4" transform="rotate(-90 140.4 121.4)">GND</text>
<text x="192.3" y="124.9">TXD_BL</text>
<text x="202.9" y="123.2" transform="rotate(-90 202.9 123.2)">13u3n 33n</text>
<text x="208.4" y="123.2" transform="rotate(-90 208.4 123.2)">C</text>
<text x="208.4" y="122.8" transform="rotate(-90 208.4 122.8)">C1405 C82</text>
<text x="225.5" y="122.1">RXD3</text>
<text x="244.8" y="124.9">USB_GND</text>
<text x="244.8" y="122.1">HEAT-</text>
<text x="20.2" y="129.7" transform="rotate(-90 20.2 129.7)">+5V</text>
<text x="25.7" y="130">C16</text>
<text x="32.5" y="130">C107</text>
<text x="76.8" y="127.2">100n</text>
<text x="92.6" y="128.7" transform="rotate(-90 92.6 128.7)">+12V</text>
<text x="122.8" y="126.9" transform="rotate(-90 122.8 126.9)">C2</text>
<text x="128.3" y="128.2" transform="rotate(-90 128.3 128.2)">18p 18p100n C18</text>
<text x="190.9" y="128.7">1k</text>
<text x="203.3" y="130.4">AD_LMB</text>
<text x="217.9" y="128.3" transform="rotate(-90 217.9 128.3)">GND</text>
<text x="240.5" y="126.9" transform="rotate(-90 240.5 126.9)">GND</text>
<text x="244.8" y="130.4">VR+</text>
<text x="244.8" y="127.6">USB+</text>
<text x="24.3" y="135.5">100n</text>
<text x="32.6" y="135.5">100n</text>
<text x="78.2" y="132.7">C25</text>
<text x="121.1" y="132.7">100n C22</text>
<text x="121.6" y="133.8" transform="rotate(-90 121.6 133.8)">GND</text>
<text x="190.9" y="133.9">R4</text>
<text x="192.3" y="135.9">LED2</text>
<text x="244.8" y="135.9">TPS</text>
<text x="244.8" y="133.1">MAP</text>
<text x="51.3" y="138.7">CJ125_32</text>
<text x="81.1" y="139.4">GND</text>
<text x="116.9" y="140.7" transform="rotate(-90 116.9 140.7)">+5V</text>
<text x="122.4" y="138.2">C26100n</text>
<text x="192.3" y="138.7">DIAHG</text>
<text x="192.3" y="141.4">LED3</text>
<text x="221" y="143.6" transform="rotate(-90 221 143.6)">LED2</text>
<text x="223.4" y="143.6" transform="rotate(-90 223.4 143.6)">rot</text>
<text x="244.8" y="141.4">UN</text>
<text x="244.8" y="138.7">LMM</text>
<text x="43.7" y="144.9">GND</text>
<text x="79.6" y="146.3">+5V</text>
<text x="215.1" y="149.2" transform="rotate(-90 215.1 149.2)">gruen</text>
<text x="244.8" y="144.2">INJB_OUT</text>
<text x="244.8" y="149.7">D+</text>
<text x="244.8" y="147">IGNA_OUT</text>
<text x="45.8" y="152.5">HEAT-</text>
<text x="55.4" y="150.8">6k8</text>
<text x="65.1" y="152.5">DIAHD</text>
<text x="134.9" y="153.2">GND</text>
<text x="192.3" y="155.3">MOSI_BL</text>
<text x="192.3" y="152.5">SS_BL</text>
<text x="207.2" y="155.8" transform="rotate(-90 207.2 155.8)">R54</text>
<text x="212.5" y="153.9" transform="rotate(-90 212.5 153.9)">1k LED3</text>
<text x="215.5" y="155.8" transform="rotate(-90 215.5 155.8)">R53</text>
<text x="220.8" y="153.9" transform="rotate(-90 220.8 153.9)">1k</text>
<text x="244.8" y="155.3">VR-</text>
<text x="244.8" y="152.5">D-</text>
<text x="18.1" y="160.8">DIAHG</text>
<text x="31.4" y="159.2">R78</text>
<text x="45.8" y="160.8">AO3400A</text>
<text x="45.8" y="158">Q3</text>
<text x="55.4" y="156.1">R79</text>
<text x="80" y="158.2" transform="rotate(-90 80 158.2)">39k</text>
<text x="85.3" y="158.5" transform="rotate(-90 85.3 158.5)">R73</text>
<text x="192.3" y="158">MISO_BL</text>
<text x="192.3" y="160.8">SCK_BL</text>
<text x="244.8" y="160.8">BP_OUT</text>
<text x="244.8" y="158">IDV_OUT</text>
<text x="31.8" y="164.4">4k7</text>
<text x="70.6" y="163.5">AD5V</text>
<text x="75.3" y="167">D1</text>
<text x="142.5" y="166.3">IC2</text>
<text x="205.5" y="167">GND</text>
<text x="244.8" y="163.5">TACH_OUT</text>
<text x="244.8" y="166.3">INJD_OUT</text>
<text x="35.8" y="170.5" transform="rotate(-90 35.8 170.5)">R80</text>
<text x="41.1" y="170.5" transform="rotate(-90 41.1 170.5)">100k</text>
<text x="58.1" y="170">LM4041DIM3-1.2</text>
<text x="103.7" y="171.8">IC13</text>
<text x="111.8" y="168.4">+5V</text>
<text x="121.8" y="173.2">TP3</text>
<text x="244.8" y="169.1">INJC_OUT</text>
<text x="34.1" y="178.1">GND</text>
<text x="79.6" y="178.1">GND</text>
<text x="118.5" y="179.7">1n</text>
<text x="120.9" y="177.8" transform="rotate(-90 120.9 177.8)">TP2</text>
<text x="130" y="175.7">1k</text>
<text x="135.9" y="179.7">220n</text>
<text x="137" y="177.4">AD_BARO</text>
<text x="88.6" y="185.7">MPXH6400AC6T1</text>
<text x="118.4" y="185.2">C1</text>
<text x="128.2" y="180.9">R27</text>
<text x="135.9" y="185.2">C5</text>
<text x="111.5" y="191.9">GND</text>
<text x="131" y="191.7">TP1</text>
</g>
<g font-size="2.3" fill="#505050">
<text x="223.8" y="22.2">1</text>
<text x="231.4" y="22.2">3</text>
<text x="227.8" y="27" transform="rotate(-90 227.8 27)">2</text>
<text x="102.8" y="30.5">7</text>
<text x="102.8" y="33.2">8</text>
<text x="109.1" y="31.7">VREGIN</text>
<text x="109.1" y="34.5">VBUS</text>
<text x="127.1" y="34.5">VDD</text>
<text x="127.8" y="31.7">VIO</text>
<text x="136.8" y="30.5">5</text>
<text x="136.8" y="33.2">6</text>
<text x="185.7" y="30.5">1</text>
<text x="185.7" y="33.2">2</text>
<text x="192.1" y="31.7">ENA</text>
<text x="192.1" y="34.5">INA</text>
<text x="197.6" y="34.5">OUTA</text>
<text x="199.3" y="31.7">ENB</text>
<text x="208.6" y="33.2">7</text>
<text x="208.6" y="30.5">8</text>
<text x="102.8" y="38.8">4</text>
<text x="102.8" y="41.5">3</text>
<text x="109.1" y="40">D-</text>
<text x="127.6" y="40">RST</text>
<text x="136.8" y="38.8">9</text>
<text x="185.7" y="36">3</text>
<text x="185.7" y="38.8">4</text>
<text x="192.1" y="37.2">GND</text>
<text x="192.1" y="40">INB</text>
<text x="197.7" y="40">OUTB</text>
<text x="199.4" y="37.2">VCC</text>
<text x="208.6" y="38.8">5</text>
<text x="208.6" y="36">6</text>
<text x="101.5" y="47.1">16</text>
<text x="109.1" y="42.8">D+</text>
<text x="121.8" y="45.5">SUSPEND</text>
<text x="136.8" y="44.3">15</text>
<text x="136.8" y="47.1">17</text>
<text x="243.8" y="44.3">1</text>
<text x="250.1" y="45.5">G</text>
<text x="253.9" y="47.7" transform="rotate(-90 253.9 47.7)">E</text>
<text x="254.7" y="45.5">C</text>
<text x="261.2" y="44.3">3</text>
<text x="102.8" y="52.6">2</text>
<text x="109.1" y="48.3">VPP</text>
<text x="109.1" y="53.8">GND</text>
<text x="121.8" y="48.3">SUSPEND</text>
<text x="127.1" y="53.8">DCD</text>
<text x="136.8" y="52.6">24</text>
<text x="185.7" y="49.8">1</text>
<text x="185.7" y="52.6">2</text>
<text x="192.1" y="51.1">ENA</text>
<text x="192.1" y="53.8">INA</text>
<text x="197.6" y="53.8">OUTA</text>
<text x="199.3" y="51">ENB</text>
<text x="208.6" y="52.6">7</text>
<text x="208.6" y="49.8">8</text>
<text x="101.5" y="55.4">25</text>
<text x="109.1" y="56.6">GND</text>
<text x="127.6" y="59.3">CTS</text>
<text x="129.4" y="56.6">RI</text>
<text x="136.8" y="55.4">1</text>
<text x="136.8" y="58.1">18</text>
<text x="185.7" y="55.4">3</text>
<text x="185.7" y="58.1">4</text>
<text x="192.1" y="56.6">GND</text>
<text x="192.1" y="59.3">INB</text>
<text x="197.7" y="59.3">OUTB</text>
<text x="199.4" y="56.6">VCC</text>
<text x="208.6" y="58.1">5</text>
<text x="208.6" y="55.4">6</text>
<text x="252.7" y="54" transform="rotate(-90 252.7 54)">2</text>
<text x="53" y="60.9">1</text>
<text x="53" y="63.7">3</text>
<text x="62.1" y="60.9">2</text>
<text x="62.1" y="63.7">4</text>
<text x="101.5" y="60.9">14</text>
<text x="101.5" y="63.7">13</text>
<text x="109.1" y="62.1">GPIO.0</text>
<text x="109.1" y="64.9">GPIO.1</text>
<text x="127.3" y="62.1">RXD</text>
<text x="127.4" y="64.9">DSR</text>
<text x="136.8" y="60.9">20</text>
<text x="136.8" y="63.7">22</text>
<text x="53" y="66.4">5</text>
<text x="53" y="69.2">7</text>
<text x="53" y="71.9">9</text>
<text x="62.1" y="66.4">6</text>
<text x="62.1" y="69.2">8</text>
<text x="62.1" y="71.9">10</text>
<text x="101.5" y="66.4">12</text>
<text x="101.5" y="69.2">11</text>
<text x="109.1" y="67.6">GPIO.2</text>
<text x="109.1" y="70.4">GPIO.3</text>
<text x="127.6" y="70.4">RTS</text>
<text x="136.8" y="69.2">19</text>
<text x="136.8" y="71.9">21</text>
<text x="185.1" y="69.2">4</text>
<text x="185.1" y="71.9">5</text>
<text x="189.3" y="70.4">O2</text>
<text x="203.5" y="70.4">D2</text>
<text x="209.3" y="71.9">2</text>
<text x="209.3" y="69.2">3</text>
<text x="51.7" y="74.7">11</text>
<text x="62.1" y="74.7">12</text>
<text x="101.5" y="74.7">10</text>
<text x="109.1" y="75.9">NC</text>
<text x="127.3" y="75.9">DTR</text>
<text x="127.4" y="73.2">TXD</text>
<text x="136.8" y="74.7">23</text>
<text x="185.1" y="74.7">6</text>
<text x="189.3" y="73.2">VBUS</text>
<text x="189.3" y="75.9">O1</text>
<text x="201.6" y="73.2">GND</text>
<text x="203.5" y="75.9">D1</text>
<text x="209.3" y="74.7">1</text>
<text x="265.3" y="77.5">1</text>
<text x="265.3" y="80.2">2</text>
<text x="265.3" y="83">3</text>
<text x="269.5" y="78.7">1</text>
<text x="269.5" y="81.5">2</text>
<text x="265.3" y="85.8">4</text>
<text x="265.3" y="88.5">5</text>
<text x="269.5" y="84.2">3</text>
<text x="269.5" y="87">4</text>
<text x="269.5" y="89.7">5</text>
<text x="46.2" y="91.3">31</text>
<text x="46.2" y="94.1">32</text>
<text x="53.8" y="92.5">UN</text>
<text x="53.8" y="95.3">IP</text>
<text x="68.2" y="92.5">RF</text>
<text x="68.3" y="95.3">CF</text>
<text x="76" y="94.1">26</text>
<text x="76" y="91.3">27</text>
<text x="265.3" y="91.3">6</text>
<text x="265.3" y="94.1">7</text>
<text x="269.5" y="92.5">6</text>
<text x="269.5" y="95.3">7</text>
<text x="47.5" y="96.8">2</text>
<text x="47.5" y="99.6">3</text>
<text x="53.8" y="98">IA</text>
<text x="53.8" y="100.8">OSZ</text>
<text x="67.9" y="98">UA</text>
<text x="68" y="100.8">UP</text>
<text x="76" y="99.6">22</text>
<text x="76" y="96.8">23</text>
<text x="137.4" y="96.8">29</text>
<text x="145.1" y="98">PC6(/RESET)</text>
<text x="170.1" y="100.8">PC1(ADC1)</text>
<text x="170.1" y="98">PC0(ADC0)</text>
<text x="186.5" y="99.6">24</text>
<text x="186.5" y="96.8">23</text>
<text x="265.3" y="96.8">8</text>
<text x="265.3" y="99.6">9</text>
<text x="269.5" y="98">8</text>
<text x="269.5" y="100.8">9</text>
<text x="47.5" y="102.4">4</text>
<text x="47.5" y="105.1">6</text>
<text x="47.5" y="107.9">7</text>
<text x="53.8" y="103.6">DIAHG</text>
<text x="53.8" y="106.3">DIAHD</text>
<text x="67.7" y="106.3">VM</text>
<text x="68" y="103.6">US</text>
<text x="76" y="107.9">19</text>
<text x="76" y="105.1">20</text>
<text x="76" y="102.4">21</text>
<text x="137.4" y="105.1">20</text>
<text x="137.4" y="107.9">18</text>
<text x="138.7" y="102.4">3</text>
<text x="145.1" y="103.6">GND</text>
<text x="145.1" y="106.3">AREF</text>
<text x="170.1" y="106.3">PC3(ADC3)</text>
<text x="170.1" y="103.6">PC2(ADC2)</text>
<text x="186.5" y="107.9">27</text>
<text x="186.5" y="105.1">26</text>
<text x="186.5" y="102.4">25</text>
<text x="264" y="102.4">10</text>
<text x="264" y="105.1">11</text>
<text x="264" y="107.9">12</text>
<text x="269.5" y="103.6">10</text>
<text x="269.5" y="106.3">11</text>
<text x="46.2" y="113.4">10</text>
<text x="47.5" y="110.6">8</text>
<text x="53.8" y="109.1">RST</text>
<text x="53.8" y="111.9">RS</text>
<text x="66.7" y="109.1">VCC</text>
<text x="68.3" y="111.9">SS</text>
<text x="76" y="113.4">15</text>
<text x="76" y="110.6">17</text>
<text x="145.1" y="109.1">AVCC</text>
<text x="164.9" y="109.1">PC4(ADC4/SDA)</text>
<text x="165.3" y="111.9">PC5(ADC5/SCL)</text>
<text x="186.5" y="113.4">19</text>
<text x="186.5" y="110.6">28</text>
<text x="264" y="110.6">13</text>
<text x="264" y="113.4">14</text>
<text x="269.5" y="109.1">12</text>
<text x="269.5" y="111.9">13</text>
<text x="46.2" y="116.2">11</text>
<text x="46.2" y="118.9">12</text>
<text x="53.8" y="114.6">RM</text>
<text x="53.8" y="117.4">CM</text>
<text x="65.3" y="117.4">MISO</text>
<text x="65.3" y="114.6">MOSI</text>
<text x="76" y="118.9">13</text>
<text x="76" y="116.2">14</text>
<text x="138.7" y="116.2">7</text>
<text x="145.1" y="117.4">PB6(XTAL1/TOSC1)</text>
<text x="175.8" y="117.4">ADC7</text>
<text x="175.8" y="114.6">ADC6</text>
<text x="186.5" y="116.2">22</text>
<text x="212.7" y="116.2">1</text>
<text x="220.3" y="116.2">2</text>
<text x="264" y="116.2">15</text>
<text x="264" y="118.9">16</text>
<text x="269.5" y="114.6">14</text>
<text x="269.5" y="117.4">15</text>
<text x="47.5" y="124.5">5</text>
<text x="53.8" y="120.2">UR</text>
<text x="53.8" y="125.7">VCCS</text>
<text x="66.8" y="120.1">SCK</text>
<text x="68" y="125.7">UB</text>
<text x="76" y="124.5">30</text>
<text x="138.7" y="121.7">8</text>
<text x="145.1" y="122.9">PB7(XTAL2/TOSC2)</text>
<text x="171.1" y="122.9">PD0(RXD)</text>
<text x="171.2" y="125.7">PD1(TXD)</text>
<text x="186.5" y="124.5">31</text>
<text x="186.5" y="121.7">30</text>
<text x="212.7" y="121.7">1</text>
<text x="220.3" y="121.7">2</text>
<text x="264" y="121.7">17</text>
<text x="264" y="124.5">18</text>
<text x="269.5" y="120.2">16</text>
<text x="269.5" y="122.9">17</text>
<text x="269.5" y="125.7">18</text>
<text x="46.2" y="130">29</text>
<text x="46.2" y="127.2">18</text>
<text x="53.8" y="131.2">GND</text>
<text x="53.8" y="128.4">VCCSS</text>
<text x="138.7" y="130">5</text>
<text x="145.1" y="131.2">GND</text>
<text x="170.5" y="131.2">PD3(INT1)</text>
<text x="170.5" y="128.4">PD2(INT0)</text>
<text x="186.5" y="130">1</text>
<text x="186.5" y="127.2">32</text>
<text x="264" y="127.2">19</text>
<text x="264" y="130">20</text>
<text x="269.5" y="128.4">19</text>
<text x="269.5" y="131.2">20</text>
<text x="46.2" y="132.8">28</text>
<text x="53.8" y="134">GNDS</text>
<text x="137.4" y="132.8">21</text>
<text x="138.7" y="135.5">4</text>
<text x="145.1" y="134">GND</text>
<text x="145.1" y="136.7">VCC</text>
<text x="167.9" y="134">PD4(XCK/T0)</text>
<text x="172.9" y="136.7">PD5(T1)</text>
<text x="186.5" y="135.5">9</text>
<text x="186.5" y="132.8">2</text>
<text x="264" y="132.8">21</text>
<text x="264" y="135.5">22</text>
<text x="269.5" y="134">21</text>
<text x="269.5" y="136.7">22</text>
<text x="138.7" y="138.3">6</text>
<text x="145.1" y="139.5">VCC</text>
<text x="170.4" y="142.3">PD7(AIN1)</text>
<text x="170.4" y="139.5">PD6(AIN0)</text>
<text x="186.5" y="141.1">11</text>
<text x="186.5" y="138.3">10</text>
<text x="264" y="138.3">23</text>
<text x="264" y="141.1">24</text>
<text x="264" y="143.8">25</text>
<text x="269.5" y="139.5">23</text>
<text x="269.5" y="142.3">24</text>
<text x="136" y="146.6">EXP</text>
<text x="145.1" y="147.8">THERMAL</text>
<text x="172.2" y="147.8">PB0(ICP)</text>
<text x="186.5" y="149.3">13</text>
<text x="186.5" y="146.6">12</text>
<text x="264" y="146.6">26</text>
<text x="264" y="149.3">27</text>
<text x="269.5" y="145">25</text>
<text x="269.5" y="147.8">26</text>
<text x="166.6" y="153.3">PB2(SS/OC1B)</text>
<text x="170" y="150.6">PB1(OC1A)</text>
<text x="186.5" y="154.9">15</text>
<text x="186.5" y="152.1">14</text>
<text x="264" y="152.1">28</text>
<text x="264" y="154.9">29</text>
<text x="269.5" y="150.6">27</text>
<text x="269.5" y="153.3">28</text>
<text x="164.9" y="156.1">PB3(MOSI/OC2)</text>
<text x="170.1" y="158.8">PB4(MISO)</text>
<text x="171.7" y="161.6">PB5(SCK)</text>
<text x="186.5" y="160.4">17</text>
<text x="186.5" y="157.6">16</text>
<text x="264" y="157.6">30</text>
<text x="264" y="160.4">31</text>
<text x="269.5" y="156.1">29</text>
<text x="269.5" y="158.9">30</text>
<text x="269.5" y="161.6">31</text>
<text x="264" y="163.2">32</text>
<text x="264" y="165.9">33</text>
<text x="269.5" y="164.4">32</text>
<text x="269.5" y="167.1">33</text>
<text x="264" y="168.7">34</text>
<text x="269.5" y="169.9">34</text>
<text x="100.9" y="178.2">VOUT</text>
<text x="102.6" y="175.4">VCC</text>
<text x="111.9" y="174.2">2</text>
<text x="111.9" y="179.7">3</text>
<text x="111.9" y="177">4</text>
<text x="102.1" y="181">GND</text>
</g>
</svg>
